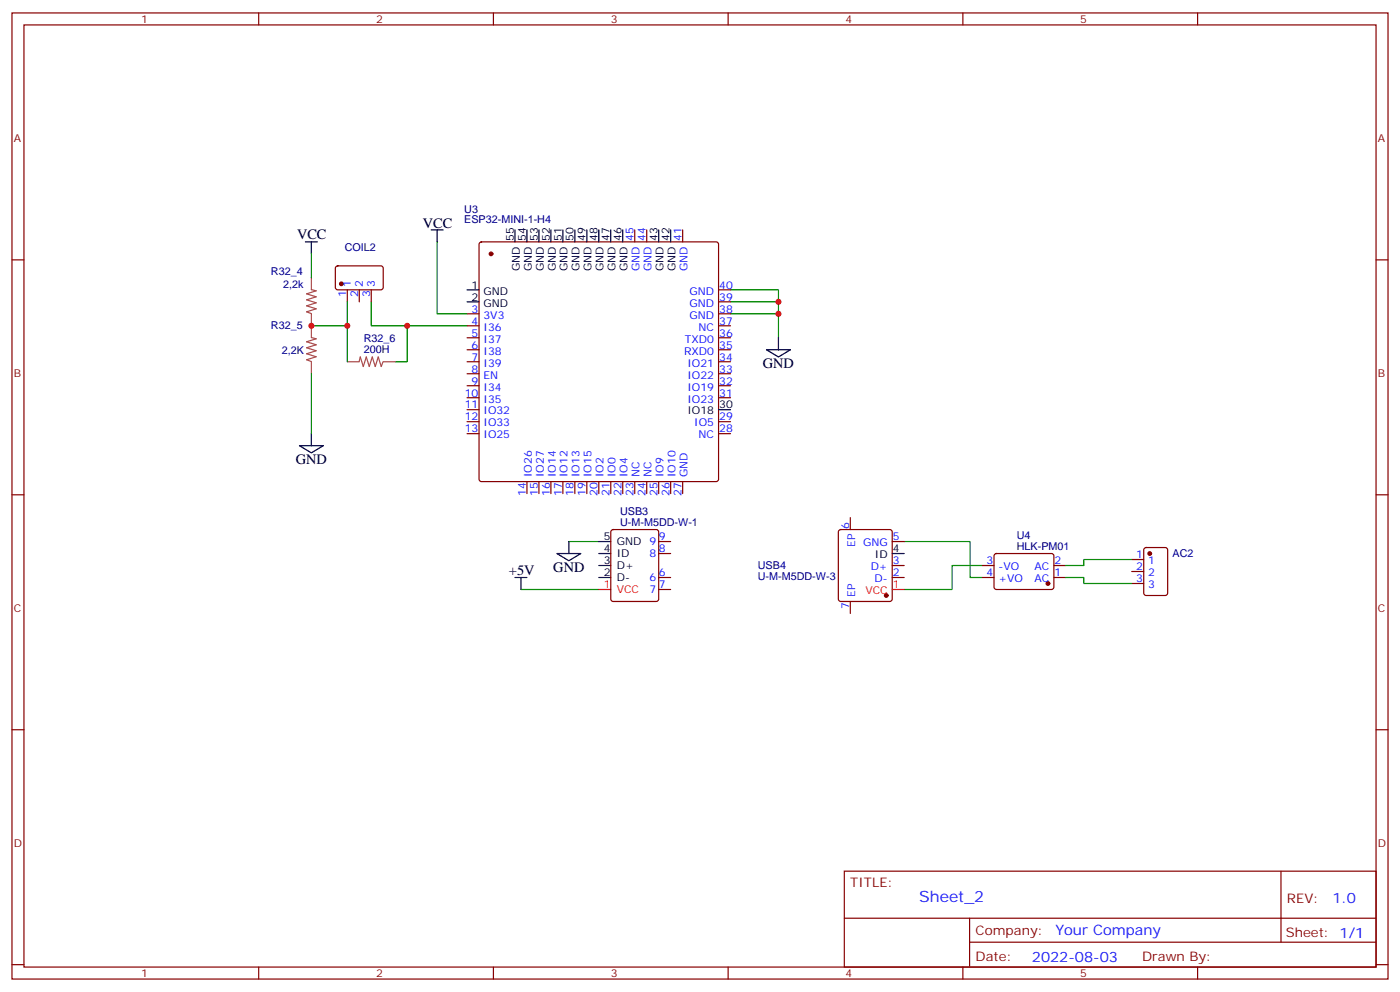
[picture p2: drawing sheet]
<svg xmlns="http://www.w3.org/2000/svg" width="412mm" height="292mm" viewBox="0 0 412 292" stroke-linecap="round" stroke-linejoin="round" font-family="sans-serif">
<g fill="none" stroke="#870000" stroke-width=".35">
<path d="M3.5 3.8h405.4v284.3h-405.4zM7.1 7.3h398.2v277.3h-398.2zM76.2 3.8v3.5M145.3 3.8v3.5M214.5 3.8v3.5M283.6 3.8v3.5M352.8 3.8v3.5M3.5 76.5h3.6M99 78.5l.5-.3 13 .1 .4 .7-.1 5.9-.6 .4-13-.1-.4-.6v-5.6zM141.3 71.4l.5-.2h69.2l.5 .2 .2 .5v69.1l-.3 .5-.4 .2h-69.2l-.5-.2-.2-.5v-69.1zM187 67.7v3.5M190.5 67.7v3.5"/>
<path d="M201.1 67.7v3.5M405.3 76.5h3.6M102.3 85.3v3.5M105.8 85.3v3.5M109.4 85.3v3.5M137.6 92.4h3.5M137.6 95.9h3.5M137.6 99.4h3.5M211.7 92.4h3.5M211.7 95.9h3.5M211.7 99.4h3.5M211.7 88.8h3.5"/>
<path d="M211.7 85.3h3.5M137.6 102.9h3.5M137.6 106.5h3.5M137.6 110h3.5M137.6 113.5h3.5M137.6 117.1h3.5M211.7 102.9h3.5M211.7 106.5h3.5M211.7 110h3.5M211.7 113.5h3.5M211.7 117.1h3.5M137.6 120.6h3.5"/>
<path d="M137.6 124.1h3.5M137.6 127.6h3.5M211.7 124.1h3.5M211.7 127.6h3.5M3.5 145.6h3.6M155.2 141.7v3.6M158.7 141.7v3.6M162.3 141.7v3.6M165.8 141.7v3.6M169.3 141.7v3.6M172.9 141.7v3.6M176.4 141.7v3.6"/>
<path d="M179.9 141.7v3.6M180.2 156.1l.4-.2h12.7l.7 .4v20l-.4 .7h-13l-.6-.4-.1-20zM183.4 141.7v3.6M187 141.7v3.6M190.5 141.7v3.6M194 141.7v3.6M194 159.4h3.6M197.6 141.7v3.6M201.1 141.7v3.6M247.2 156.1l.4-.2h14.5l.5 .2 .2 .5v19.7l-.2 .5-.5 .2h-14.5l-.4-.2-.3-.5v-19.7zM250.5 152.3v3.6M262.8 159.4h3.5"/>
<path d="M405.3 145.6h3.6M194 162.9h3.6M194 170h3.6M194 173.5h3.6M250.5 177v3.6M262.8 170h3.5M262.8 166.4h3.5M289.3 170h3.5M289.3 166.4h3.5M293 163.1l.5-.2 16.5 .1 .4 .6v9.5l-.7 .4-16.5-.1-.4-.6v-9.2zM310.4 170h3.6M310.4 166.4h3.6"/>
<path d="M333.4 164.7h3.5M333.4 168.2h3.5M333.4 171.7h3.5M337.1 161.4l.5-.3h5.7l.6 .5 .1 13-.5 .6-5.9 .1-.6-.5-.1-12.9zM3.5 214.8h3.6M405.3 214.8h3.6M248.7 256.4h156.6v28.2h-156.6zM377.3 256.4v20.9M248.7 270.2h156.5M285.6 277.3h119.6M285.6 270.2v14.2M3.5 283.9h3.6"/>
<path d="M76.2 284.6v3.5M145.3 284.6v3.5M214.5 284.6v3.5M283.6 284.6v3.5M352.8 284.6v3.5M405.3 283.9h3.6"/>
</g>
<g fill="none" stroke="#008700" stroke-width=".35">
<path d="M91.7 74.7v7.1M128.8 71.2v21.2h8.8M102.3 88.8v7.1h-10.6M102.3 95.9v10.6M109.4 88.8v7.1h10.5v10.6h-3.5M119.9 95.9h17.7M215.2 85.3h14.1v3.5M215.2 88.8h14.1v3.6M215.2 92.4h14.1v7M91.7 110v17.6M167.6 159.4h8.8M266.3 159.4h19.5v10.6h3.5"/>
<path d="M153.5 173.5h22.9M289.3 166.4h-8.8v7.1h-14.2M314 170h5.3v1.7h14.1M333.4 164.7h-14.1v1.7h-5.3"/>
</g>
<g fill="none" stroke="#000" stroke-width=".35">
<path d="M90 71.2h3.5M91.7 71.2v3.5M127 67.7h3.5M128.8 67.7v3.5M151.7 67.7v3.5M155.2 67.7v3.5M158.7 67.7v3.5M162.3 67.7v3.5M165.8 67.7v3.5M169.3 67.7v3.5M172.9 67.7v3.5M176.4 67.7v3.5"/>
<path d="M179.9 67.7v3.5M183.4 67.7v3.5M194 67.7v3.5M197.6 67.7v3.5M137.6 85.3h3.5M137.6 88.8h3.5M229.3 99.4v3.5M225.8 102.9h7l-3.5 2.2zM88.2 131.2h7l-3.5 2.1zM91.7 127.6v3.6M211.7 120.6h3.5M167.6 159.4v3.5"/>
<path d="M176.4 159.4h3.5M151.7 170h3.5M153.5 170v3.5M164 162.9h7.1l-3.5 2.1zM176.4 170h3.5M176.4 162.9h3.5M176.4 166.4h3.5M262.8 162.9h3.5"/>
</g>
<g fill="#870000" stroke="#870000" stroke-width=".35">
<circle cx="144.6" cy="74.7" r=".53"/>
<circle cx="261.1" cy="175.3" r=".53"/>
<circle cx="308.7" cy="171.7" r=".53"/>
<circle cx="338.7" cy="162.9" r=".53"/>
<circle cx="100.5" cy="83.5" r=".53"/>
</g>
<path d="M176.4 173.5h3.5M262.8 173.5h3.5" fill="none" stroke="#f00" stroke-width=".35"/>
<path d="M91.7 81.8v3.4l1.4 .4-2.8 .9 2.8 .9-2.8 .8 2.8 .9-2.8 .9 2.8 .9-2.8 .9 1.4 .5M91.7 92.4v7l1.4 .3-2.8 .9 2.8 .9-2.8 .9 2.8 .8-2.8 .9 2.8 .9-2.8 .9 1.4 .5M91.7 106.5v3.5M102.3 106.5h3.5l.3-1.4 .9 2.8 .9-2.8 .9 2.8 .9-2.8 .8 2.8 .9-2.8 .9 2.8 .5-1.4M112.9 106.5h3.5" fill="none" stroke="#a64a4a" stroke-width=".35"/>
<g fill="#c00">
<circle cx="229.3" cy="88.8" r=".88"/>
<circle cx="229.3" cy="92.4" r=".88"/>
<circle cx="119.9" cy="95.9" r=".88"/>
<circle cx="91.7" cy="95.9" r=".88"/>
<circle cx="102.3" cy="95.9" r=".88"/>
</g>
<text font-size="4.6" fill="#00f" x="270.8" y="265.4">Sheet_2</text>
<g font-size="4.2">
<text x="87.5" y="70.5">VCC</text>
<text x="124.5" y="67">VCC</text>
<text x="224.7" y="108.2">GND</text>
<text x="87.1" y="136.5">GND</text>
<text x="149.9" y="169.3">+5V</text>
<text x="163" y="168.2">GND</text>
</g>
<g font-size="4.2" fill="#00f">
<text x="392.5" y="265.7">1.0</text>
<text x="310.9" y="275.2">Your Company</text>
<text x="304" y="283">2022-08-03</text>
</g>
<g font-size="3.9" fill="#800">
<text x="250.5" y="261">TITLE:</text>
<text x="379.1" y="265.7">REV:</text>
<text x="287.4" y="275.2">Company:</text>
<text x="378.7" y="275.8">Sheet: 1/1</text>
<text x="287.4" y="282.9">Date:</text>
<text x="336.4" y="282.9">Drawn By:</text>
</g>
<g font-size="3.2" fill="#800">
<text x="41.6" y="6.8">1</text>
<text x="110.8" y="6.8">2</text>
<text x="179.9" y="6.8">3</text>
<text x="249.1" y="6.8">4</text>
<text x="318.2" y="6.8">5</text>
<text x="4.1" y="41.9">A</text>
<text x="405.9" y="41.9">A</text>
<text x="4.1" y="111.1">B</text>
<text x="405.9" y="111.1">B</text>
<text x="4.1" y="180.2">C</text>
<text x="405.9" y="180.2">C</text>
<text x="4.1" y="249.3">D</text>
<text x="405.9" y="249.3">D</text>
<text x="41.6" y="287.6">1</text>
<text x="110.8" y="287.6">2</text>
<text x="179.9" y="287.6">3</text>
<text x="249.1" y="287.6">4</text>
<text x="318.2" y="287.6">5</text>
</g>
<g font-size="3.2" fill="#000080">
<text x="136.7" y="65.8">ESP32-MINI-1-H4</text>
<text x="136.7" y="62.5">U3</text>
<text x="101.5" y="74">COIL2</text>
<text x="79.8" y="81.1">R32_4</text>
<text x="83.4" y="84.7">2,2k</text>
<text x="79.8" y="96.9">R32_5</text>
<text x="107.1" y="100.7">R32_6</text>
<text x="83" y="104.1">2,2K</text>
<text x="107.1" y="104">200H</text>
<text x="182.7" y="154.8">U-M-M5DD-W-1</text>
<text x="182.7" y="151.6">USB3</text>
<text x="299.5" y="161.9">HLK-PM01</text>
<text x="299.5" y="158.7">U4</text>
<text x="223.2" y="167.6">USB4</text>
<text x="345.4" y="164.1">AC2</text>
<text x="223.2" y="170.8">U-M-M5DD-W-3</text>
</g>
<g font-size="3.2">
<text x="151.3" y="71" transform="rotate(-90 151.3 71)">55</text>
<text x="154.9" y="71" transform="rotate(-90 154.9 71)">54</text>
<text x="158.4" y="71" transform="rotate(-90 158.4 71)">53</text>
<text x="161.9" y="71" transform="rotate(-90 161.9 71)">52</text>
<text x="165.5" y="71" transform="rotate(-90 165.5 71)">51</text>
<text x="169" y="71" transform="rotate(-90 169 71)">50</text>
<text x="172.5" y="71" transform="rotate(-90 172.5 71)">49</text>
<text x="176" y="71" transform="rotate(-90 176 71)">48</text>
<text x="179.6" y="71" transform="rotate(-90 179.6 71)">47</text>
<text x="183.1" y="71" transform="rotate(-90 183.1 71)">46</text>
<text x="193.7" y="71" transform="rotate(-90 193.7 71)">43</text>
<text x="197.2" y="71" transform="rotate(-90 197.2 71)">42</text>
<text x="153.1" y="79.8" transform="rotate(-90 153.1 79.8)">GND</text>
<text x="156.6" y="79.8" transform="rotate(-90 156.6 79.8)">GND</text>
<text x="160.2" y="79.8" transform="rotate(-90 160.2 79.8)">GND</text>
<text x="163.7" y="79.8" transform="rotate(-90 163.7 79.8)">GND</text>
<text x="167.2" y="79.8" transform="rotate(-90 167.2 79.8)">GND</text>
<text x="170.7" y="79.8" transform="rotate(-90 170.7 79.8)">GND</text>
<text x="174.3" y="79.8" transform="rotate(-90 174.3 79.8)">GND</text>
<text x="177.8" y="79.8" transform="rotate(-90 177.8 79.8)">GND</text>
<text x="181.3" y="79.8" transform="rotate(-90 181.3 79.8)">GND</text>
<text x="184.9" y="79.8" transform="rotate(-90 184.9 79.8)">GND</text>
<text x="195.4" y="79.8" transform="rotate(-90 195.4 79.8)">GND</text>
<text x="199" y="79.8" transform="rotate(-90 199 79.8)">GND</text>
<text x="138.9" y="84.9">1</text>
<text x="138.9" y="88.5">2</text>
<text x="142.4" y="86.7">GND</text>
<text x="142.4" y="90.2">GND</text>
<text x="202.5" y="122">IO18</text>
<text x="211.8" y="120.2">30</text>
<text x="177.9" y="159">5</text>
<text x="181.7" y="160.4">GND</text>
<text x="177.9" y="162.6">4</text>
<text x="177.9" y="166.1">3</text>
<text x="181.7" y="164">ID</text>
<text x="181.7" y="167.5">D+</text>
<text x="257.7" y="164.3">ID</text>
<text x="263" y="162.6">4</text>
<text x="177.9" y="169.6">2</text>
<text x="181.7" y="171">D-</text>
</g>
<g font-size="3.2" fill="#00f">
<text x="186.6" y="71" transform="rotate(-90 186.6 71)">45</text>
<text x="190.1" y="71" transform="rotate(-90 190.1 71)">44</text>
<text x="200.7" y="71" transform="rotate(-90 200.7 71)">41</text>
<text x="188.4" y="79.8" transform="rotate(-90 188.4 79.8)">GND</text>
<text x="191.9" y="79.8" transform="rotate(-90 191.9 79.8)">GND</text>
<text x="202.5" y="79.8" transform="rotate(-90 202.5 79.8)">GND</text>
<text x="102" y="87.3" transform="rotate(-90 102 87.3)">1</text>
<text x="103.4" y="84.6" transform="rotate(-90 103.4 84.6)">1</text>
<text x="105.5" y="87.3" transform="rotate(-90 105.5 87.3)">2</text>
<text x="106.9" y="84.6" transform="rotate(-90 106.9 84.6)">2</text>
<text x="109" y="87.3" transform="rotate(-90 109 87.3)">3</text>
<text x="110.4" y="84.6" transform="rotate(-90 110.4 84.6)">3</text>
<text x="203.1" y="86.7">GND</text>
<text x="211.8" y="88.5">39</text>
<text x="211.8" y="84.9">40</text>
<text x="138.9" y="92">3</text>
<text x="138.9" y="95.5">4</text>
<text x="142.4" y="93.8">3V3</text>
<text x="203.1" y="93.8">GND</text>
<text x="203.1" y="90.2">GND</text>
<text x="211.8" y="95.5">37</text>
<text x="211.8" y="92">38</text>
<text x="138.9" y="99.1">5</text>
<text x="142.4" y="97.3">I36</text>
<text x="142.4" y="100.8">I37</text>
<text x="201.8" y="100.8">TXD0</text>
<text x="205.8" y="97.3">NC</text>
<text x="211.8" y="99.1">36</text>
<text x="138.9" y="102.6">6</text>
<text x="138.9" y="106.1">7</text>
<text x="142.4" y="104.4">I38</text>
<text x="142.4" y="107.9">I39</text>
<text x="201.5" y="104.4">RXD0</text>
<text x="202.5" y="107.9">IO21</text>
<text x="211.8" y="106.1">34</text>
<text x="211.8" y="102.6">35</text>
<text x="138.9" y="109.6">8</text>
<text x="138.9" y="113.2">9</text>
<text x="142.4" y="111.4">EN</text>
<text x="202.5" y="111.4">IO22</text>
<text x="211.8" y="113.2">32</text>
<text x="211.8" y="109.6">33</text>
<text x="136.9" y="116.7">10</text>
<text x="142.4" y="114.9">I34</text>
<text x="142.4" y="118.5">I35</text>
<text x="202.5" y="118.5">IO23</text>
<text x="202.5" y="114.9">IO19</text>
<text x="211.8" y="116.7">31</text>
<text x="136.9" y="120.2">11</text>
<text x="136.9" y="123.8">12</text>
<text x="142.4" y="122">IO32</text>
<text x="142.4" y="125.5">IO33</text>
<text x="204.5" y="125.5">IO5</text>
<text x="211.8" y="123.8">29</text>
<text x="136.9" y="127.3">13</text>
<text x="142.4" y="129">IO25</text>
<text x="205.8" y="129">NC</text>
<text x="211.8" y="127.3">28</text>
<text x="156.6" y="140.4" transform="rotate(-90 156.6 140.4)">IO26</text>
<text x="160.2" y="140.4" transform="rotate(-90 160.2 140.4)">IO27</text>
<text x="163.7" y="140.4" transform="rotate(-90 163.7 140.4)">IO14</text>
<text x="167.2" y="140.4" transform="rotate(-90 167.2 140.4)">IO12</text>
<text x="170.7" y="140.4" transform="rotate(-90 170.7 140.4)">IO13</text>
<text x="174.3" y="140.4" transform="rotate(-90 174.3 140.4)">IO15</text>
<text x="177.8" y="140.4" transform="rotate(-90 177.8 140.4)">IO2</text>
<text x="181.3" y="140.4" transform="rotate(-90 181.3 140.4)">IO0</text>
<text x="184.9" y="140.4" transform="rotate(-90 184.9 140.4)">IO4</text>
<text x="188.4" y="140.4" transform="rotate(-90 188.4 140.4)">NC</text>
<text x="191.9" y="140.4" transform="rotate(-90 191.9 140.4)">NC</text>
<text x="195.4" y="140.4" transform="rotate(-90 195.4 140.4)">IO9</text>
<text x="199" y="140.4" transform="rotate(-90 199 140.4)">IO10</text>
<text x="202.5" y="140.4" transform="rotate(-90 202.5 140.4)">GND</text>
<text x="154.9" y="146" transform="rotate(-90 154.9 146)">14</text>
<text x="158.4" y="146" transform="rotate(-90 158.4 146)">15</text>
<text x="161.9" y="146" transform="rotate(-90 161.9 146)">16</text>
<text x="165.5" y="146" transform="rotate(-90 165.5 146)">17</text>
<text x="169" y="146" transform="rotate(-90 169 146)">18</text>
<text x="172.5" y="146" transform="rotate(-90 172.5 146)">19</text>
<text x="176" y="146" transform="rotate(-90 176 146)">20</text>
<text x="179.6" y="146" transform="rotate(-90 179.6 146)">21</text>
<text x="183.1" y="146" transform="rotate(-90 183.1 146)">22</text>
<text x="186.6" y="146" transform="rotate(-90 186.6 146)">23</text>
<text x="190.1" y="146" transform="rotate(-90 190.1 146)">24</text>
<text x="193.7" y="146" transform="rotate(-90 193.7 146)">25</text>
<text x="197.2" y="146" transform="rotate(-90 197.2 146)">26</text>
<text x="200.7" y="146" transform="rotate(-90 200.7 146)">27</text>
<text x="250.1" y="155.7" transform="rotate(-90 250.1 155.7)">6</text>
<text x="191.3" y="160.4">9</text>
<text x="194" y="159">9</text>
<text x="251.9" y="161.1" transform="rotate(-90 251.9 161.1)">EP</text>
<text x="254.2" y="160.8">GNG</text>
<text x="263" y="159">5</text>
<text x="191.3" y="164">8</text>
<text x="194" y="162.6">8</text>
<text x="256.5" y="167.9">D+</text>
<text x="263" y="166.1">3</text>
<text x="290.6" y="166.1">3</text>
<text x="294.1" y="167.9">-VO</text>
<text x="304.8" y="167.9">AC</text>
<text x="310.6" y="166.1">2</text>
<text x="334.7" y="164.3">1</text>
<text x="334.7" y="167.9">2</text>
<text x="338.2" y="166.1">1</text>
<text x="191.3" y="171">6</text>
<text x="194" y="169.6">6</text>
<text x="194" y="173.1">7</text>
<text x="257.6" y="171.4">D-</text>
<text x="263" y="169.6">2</text>
<text x="290.6" y="169.6">4</text>
<text x="294.1" y="171.4">+VO</text>
<text x="304.8" y="171.4">AC</text>
<text x="310.6" y="169.6">1</text>
<text x="334.7" y="171.4">3</text>
<text x="338.2" y="169.6">2</text>
<text x="338.2" y="173.1">3</text>
<text x="191.3" y="174.6">7</text>
<text x="250.1" y="179.2" transform="rotate(-90 250.1 179.2)">7</text>
<text x="251.9" y="175.7" transform="rotate(-90 251.9 175.7)">EP</text>
</g>
<g font-size="3.2" fill="#f00">
<text x="177.9" y="173.1">1</text>
<text x="263" y="173.1">1</text>
<text x="181.7" y="174.6">VCC</text>
<text x="254.9" y="174.9">VCC</text>
</g>
</svg>
